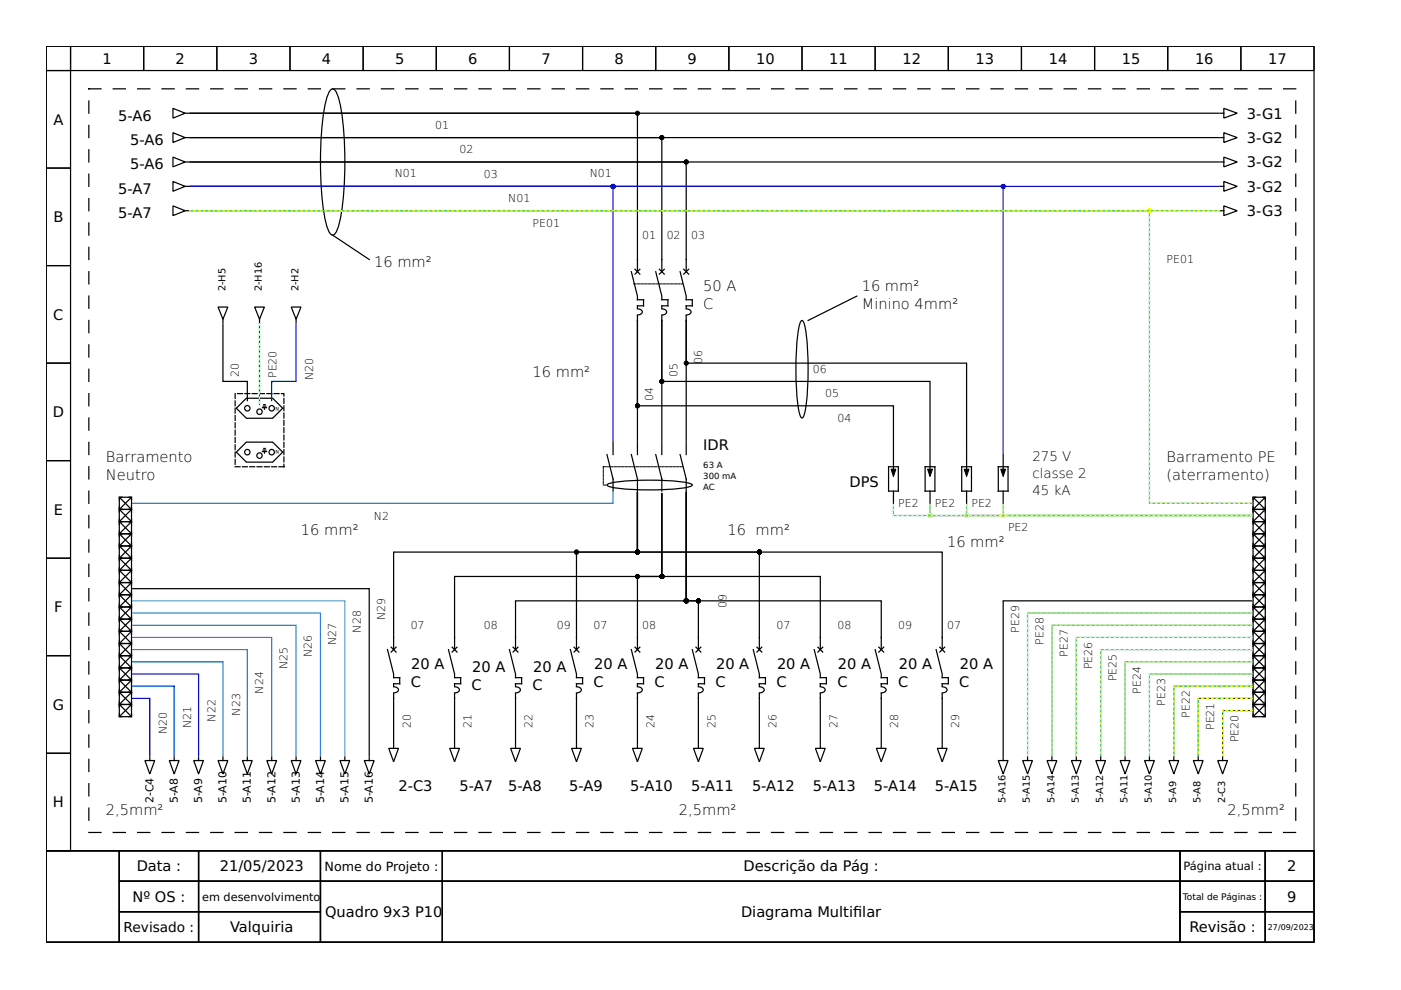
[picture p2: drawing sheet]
<svg xmlns="http://www.w3.org/2000/svg" width="297mm" height="210mm" viewBox="0 0 297 210" stroke-linecap="round" stroke-linejoin="round" font-family="sans-serif">
<g fill="none" stroke="#000" stroke-width=".26">
<path d="M9.8 9.8h268.8v170.6h-268.8zM9.8 9.8h5.2v5.2h-5.2zM9.8 15h5.2v20.6h-5.2zM15 9.8h15.5v5.2h-15.5zM30.5 9.8h15.5v5.2h-15.5zM46 9.8h15.5v5.2h-15.5zM61.5 9.8h15.5v5.2h-15.5zM70.2 19l.3-.2a2.18 2.18 0 0 1 1.2 1.9 67.3 67.3 0 0 1 1.1 20.9l-.8 5.5a5.2 5.2 0 0 1-1.1 2.6l-.4 .2a2.18 2.18 0 0 1-1.2-1.9 67.3 67.3 0 0 1-1.1-20.9l.9-5.5a5.2 5.2 0 0 1 1.1-2.6zM77 9.8h15.5v5.2h-15.5zM92.5 9.8h15.5v5.2h-15.5zM108 9.8h15.5v5.2h-15.5zM123.5 9.8h15.5v5.2h-15.5z"/>
<path d="M139 9.8h15.5v5.2h-15.5zM154.5 9.8h15.5v5.2h-15.5zM170 9.8h15.6v5.2h-15.6zM185.6 9.8h15.5v5.2h-15.5zM201.1 9.8h15.5v5.2h-15.5zM216.6 9.8h15.5v5.2h-15.5zM232.1 9.8h15.5v5.2h-15.5zM247.6 9.8h15.5v5.2h-15.5zM263.1 9.8h15.5v5.2h-15.5zM9.8 35.6h5.2v20.7h-5.2zM36.7 28.1l2.6 1.1-2.6 1zM36.7 38.5l2.6 1-2.6 1z"/>
<path d="M36.7 33.3l2.6 1-2.6 1.1zM36.7 23l2.6 1-2.6 1zM39.3 29.2h.7M39.3 24h.7M39.3 34.3h.7M39.3 39.5h.7M258.7 29.2h.8M258.7 24h.8M258.7 34.3h.8M258.7 39.5h.8M259.5 28.1l2.8 1.1-2.8 1zM259.5 23l2.8 1-2.8 1z"/>
<path d="M259.5 33.3l2.8 1-2.8 1.1zM259.5 38.5l2.8 1-2.8 1zM9.8 56.3h5.2v20.7h-5.2zM36.7 43.6l2.6 1.1-2.6 1zM39.3 44.7h.7M70.5 49.9l7.8 5.1M133.9 57.6l1.2 5.2v.8h1.3v1.2h-1.3v.6M134.6 57.1l1.1 1M135.1 55v2.6M135.7 57.1l-1.1 1M139 57.6l1.3 5.2v.8h1.3v1.2h-1.3v.6M139.8 57.1l1 1"/>
<path d="M140.3 55v2.6M140.8 57.1l-1 1M144.2 57.6l1.3 5.2v.8h1.3v1.2h-1.3v.6M145 57.1l1 1M145.5 55v2.6M146 57.1l-1 1M258.7 44.7h.8M259.5 43.6l2.8 1.1-2.8 1zM9.8 77h5.2v20.7h-5.2zM46.2 65.1h2.1l-1 2.6zM47.3 67.7v.8M54 65.1h2.1l-1.1 2.6z"/>
<path d="M55 67.7v.8M61.7 65.1h2.1l-1 2.6zM62.8 67.7v.8M135.1 65.5a.77 .77 0 0 1 1 .9l-.5 .3-.5 .1M135.1 66.9v1M140.3 65.5a.77 .77 0 0 1 1 .9l-.6 .3-.4 .1M140.3 66.9v1M145.5 65.5a.77 .77 0 0 1 .9 .9l-.5 .3-.4 .1M145.5 66.9v1M169.8 68.1l.2-.2a2.61 2.61 0 0 1 .8 2 63.2 63.2 0 0 1-.2 17.6l-.3 1-.3 .1a2.61 2.61 0 0 1-.7-2 63.2 63.2 0 0 1 .1-17.5zM181.7 62.8l-10.4 5.1M9.8 97.7h5.2v20.6h-5.2z"/>
<path d="M52.2 84.5l-2.1 2.1 2.1 2M52.2 93.8l-2.1 2.1 2.1 2M52.3 98h5.4M52.3 88.7h5.4M52.3 84.4h5.4M52.3 93.7h5.4M55.6 86.4h.9M55.6 95.7h.9M55.8 86.1h.6M55.8 95.4h.6M55.9 85.8h.3M55.9 95.1h.3"/>
<path d="M56.1 86.4v.4M56.1 95.7v.4M57.9 93.8l2 2.1-2 2M57.9 84.5l2 2.1-2 2M128.7 96.4l1.3 5.1v2.6M130 93.8v2.6M133.9 96.4l1.2 5.1v2.6M135.1 93.8v2.6M139 96.4l1.3 5.1v2.6M140.3 93.8v2.6M144.2 96.4l1.3 5.1v2.6M145.5 93.8v2.6"/>
<path d="M188.4 99h2.1v5.1h-2.1zM189.4 96.4v3.1M196.1 99h2.1v5.1h-2.1zM197.2 96.4v3.1M203.9 99h2.1v5.1h-2.1zM204.9 96.4v3.1M211.7 99h2v5.1h-2zM212.7 96.4v3.1M9.8 118.3h5.2v20.7h-5.2zM25.3 105.4h2.6v2.6h-2.6zM25.3 118.3h2.6v2.6h-2.6zM25.3 115.8h2.6v2.5h-2.6z"/>
<path d="M25.3 110.6h2.6v2.6h-2.6zM25.3 108h2.6v2.6h-2.6zM25.3 113.2h2.6v2.6h-2.6zM25.3 107.5v.5h.5h-.5v.6M25.3 117.8v.5h.5h-.5v.6M25.3 112.6v.6h.5h-.5v.5M25.3 110v.6h.5h-.5v.5M25.3 115.2v.6h.5h-.5v.5M25.4 105.5l2.4 2.4M25.4 118.4l2.4 2.4M25.4 115.9l2.4 2.4M25.4 110.7l2.4 2.4"/>
<path d="M25.4 108.1l2.4 2.4M25.4 113.3l2.4 2.4M25.8 105.4h-.5v.6M27.3 105.4h.6v.6M27.8 105.5l-2.4 2.4M27.8 118.4l-2.4 2.4M27.8 115.9l-2.4 2.4M27.8 110.7l-2.4 2.4M27.8 108.1l-2.4 2.4M27.8 113.3l-2.4 2.4M27.9 107.5v.5h-.6h.6v.6M27.9 117.8v.5h-.6h.6v.6"/>
<path d="M27.9 115.2v.6h-.6h.6v.5M27.9 110v.6h-.6h.6v.5M27.9 112.6v.6h-.6h.6v.5M128.8 102.7a33.4 33.4 0 0 1 10.4-.9 23.5 23.5 0 0 1 7.5 .9l.1 .1a6.3 6.3 0 0 1-3.7 .9 53.1 53.1 0 0 1-14-.5l-.4-.4zM135.1 104.4v12.7h64.7v20.6M135.1 104.4v12.7h25.9v20.6M135.1 104.4v12.7h-51.6v20.6M135.1 104.4v12.7h-12.9v20.6M189.4 104.1v2.6M197.2 104.1v2.6M204.9 104.1v2.6M212.7 104.1v2.6"/>
<path d="M265.7 118.3h2.6v2.6h-2.6zM265.7 105.4h2.6v2.6h-2.6zM265.7 108h2.6v2.6h-2.6zM265.7 113.2h2.6v2.6h-2.6zM265.7 115.8h2.6v2.5h-2.6zM265.7 110.6h2.6v2.6h-2.6zM265.7 117.8v.5h.5h-.5v.6M265.7 107.5v.5h.5h-.5v.6M265.7 110v.6h.5h-.5v.5M265.7 115.2v.6h.5h-.5v.5M265.7 112.6v.6h.5h-.5v.5M265.8 118.4l2.4 2.4"/>
<path d="M265.8 105.5l2.4 2.4M265.8 108.1l2.4 2.4M265.8 113.3l2.4 2.4M265.8 115.9l2.4 2.4M265.8 110.7l2.4 2.4M266.2 105.4h-.5v.6M267.7 105.4h.6v.6M268.2 118.4l-2.4 2.4M268.2 105.5l-2.4 2.4M268.2 108.1l-2.4 2.4M268.2 113.3l-2.4 2.4M268.2 115.9l-2.4 2.4"/>
<path d="M268.2 110.7l-2.4 2.4M268.3 117.8v.5h-.6h.6v.6M268.3 107.5v.5h-.6h.6v.6M268.3 112.6v.6h-.6h.6v.5M268.3 115.2v.6h-.6h.6v.5M268.3 110v.6h-.6h.6v.5M9.8 139h5.2v20.7h-5.2zM25.3 120.9h2.6v2.6h-2.6zM25.3 133.9h2.6v2.5h-2.6zM25.3 131.3h2.6v2.6h-2.6zM25.3 126.1h2.6v2.6h-2.6zM25.3 123.5h2.6v2.6h-2.6z"/>
<path d="M25.3 128.7h2.6v2.6h-2.6zM25.3 136.4h2.6v2.6h-2.6zM25.3 139h2.6v2.6h-2.6zM25.3 123v.5h.5h-.5v.6M25.3 120.4v.5h.5h-.5v.6M25.3 135.9v.5h.5h-.5v.6M25.3 133.3v.6h.5h-.5v.5M25.3 128.1v.6h.5h-.5v.5M25.3 125.6v.5h.5h-.5v.6M25.3 130.7v.6h.5h-.5v.5M25.3 138.5v.5h.5h-.5v.6M25.4 121l2.4 2.4"/>
<path d="M25.4 133.9l2.4 2.4M25.4 131.4l2.4 2.4M25.4 126.2l2.4 2.4M25.4 123.6l2.4 2.4M25.4 128.8l2.4 2.4M25.4 136.5l2.4 2.4M25.4 139.1l2.4 2.4M27.8 121l-2.4 2.4M27.8 133.9l-2.4 2.4M27.8 131.4l-2.4 2.4M27.8 126.2l-2.4 2.4M27.8 123.6l-2.4 2.4"/>
<path d="M27.8 128.8l-2.4 2.4M27.8 136.5l-2.4 2.4M27.8 139.1l-2.4 2.4M27.9 120.4v.5h-.6h.6v.6M27.9 123v.5h-.6h.6v.6M27.9 133.3v.6h-.6h.6v.5M27.9 130.7v.6h-.6h.6v.5M27.9 125.6v.5h-.6h.6v.6M27.9 135.9v.5h-.6h.6v.6M27.9 128.1v.6h-.6h.6v.5M27.9 138.5v.5h-.6h.6v.6M28.1 124.8h50.2v35.4"/>
<path d="M82.2 137.7l1.3 5.2v.8h1.2v1.3h-1.2v.5M82.9 137.2l1.1 1.1M84 137.2l-1.1 1.1M95.1 137.7l1.3 5.2v.8h1.3v1.3h-1.3v.5M95.9 137.2l1 1.1M96.4 135.1v2.6M96.9 137.2l-1 1.1M108 137.7l1.3 5.2v.8h1.3v1.3h-1.3v.5M108.8 137.2l1 1.1M109.3 135.1v2.6M109.8 137.2l-1 1.1M120.9 137.7l1.3 5.2v.8h1.3v1.3h-1.3v.5"/>
<path d="M121.7 137.2l1 1.1M122.7 137.2l-1 1.1M133.9 137.7l1.2 5.2v.8h1.3v1.3h-1.3v.5M134.6 137.2l1.1 1.1M135.1 137.7v-15.5h5.2v-17.6v17.6h33.6v15.5M135.7 137.2l-1.1 1.1M146.8 137.7l1.3 5.2v.8h1.3v1.3h-1.3v.5M147.6 137.2l1 1.1M148.1 137.7v-10.3h-2.6v-23v23h41.3v10.3M148.6 137.2l-1 1.1M159.7 137.7l1.3 5.2v.8h1.3v1.3h-1.3v.5M160.5 137.2l1 1.1"/>
<path d="M161.5 137.2l-1 1.1M172.6 137.7l1.3 5.2v.8h1.3v1.3h-1.3v.5M173.4 137.2l1 1.1M174.4 137.2l-1 1.1M185.6 137.7l1.2 5.2v.8h1.3v1.3h-1.3v.5M186.3 137.2l1.1 1.1M187.4 137.2l-1.1 1.1M198.5 137.7l1.3 5.2v.8h1.3v1.3h-1.3v.5M199.2 137.2l1.1 1.1M200.3 137.2l-1.1 1.1M265.4 127.4h-52.7v32.8M265.7 133.9h2.6v2.5h-2.6z"/>
<path d="M265.7 120.9h2.6v2.6h-2.6zM265.7 123.5h2.6v2.6h-2.6zM265.7 128.7h2.6v2.6h-2.6zM265.7 131.3h2.6v2.6h-2.6zM265.7 126.1h2.6v2.6h-2.6zM265.7 136.4h2.6v2.6h-2.6zM265.7 139h2.6v2.6h-2.6zM265.7 135.9v.5h.5h-.5v.6M265.7 133.3v.6h.5h-.5v.5M265.7 123v.5h.5h-.5v.6M265.7 125.6v.5h.5h-.5v.6M265.7 130.7v.6h.5h-.5v.5"/>
<path d="M265.7 120.4v.5h.5h-.5v.6M265.7 128.1v.6h.5h-.5v.5M265.7 138.5v.5h.5h-.5v.6M265.8 133.9l2.4 2.4M265.8 121l2.4 2.4M265.8 123.6l2.4 2.4M265.8 128.8l2.4 2.4M265.8 131.4l2.4 2.4M265.8 126.2l2.4 2.4M265.8 136.5l2.4 2.4M265.8 139.1l2.4 2.4M268.2 133.9l-2.4 2.4"/>
<path d="M268.2 121l-2.4 2.4M268.2 123.6l-2.4 2.4M268.2 128.8l-2.4 2.4M268.2 131.4l-2.4 2.4M268.2 126.2l-2.4 2.4M268.2 136.5l-2.4 2.4M268.2 139.1l-2.4 2.4M268.3 133.3v.6h-.6h.6v.5M268.3 135.9v.5h-.6h.6v.6M268.3 120.4v.5h-.6h.6v.6M268.3 123v.5h-.6h.6v.6M268.3 128.1v.6h-.6h.6v.5"/>
<path d="M268.3 130.7v.6h-.6h.6v.5M268.3 125.6v.5h-.6h.6v.6M268.3 138.5v.5h-.6h.6v.6M9.8 159.7h5.2v20.7h-5.2zM25.3 149.4h2.6v2.5h-2.6zM25.3 146.8h2.6v2.6h-2.6zM25.3 141.6h2.6v2.6h-2.6zM25.3 144.2h2.6v2.6h-2.6zM25.3 151.4v.5h.5M25.3 148.8v.6h.5h-.5v.5M25.3 143.6v.6h.5h-.5v.5M25.3 141.1v.5h.5h-.5v.6"/>
<path d="M25.3 146.2v.6h.5h-.5v.5M25.4 149.5l2.4 2.4M25.4 146.9l2.4 2.4M25.4 141.7l2.4 2.4M25.4 144.3l2.4 2.4M27.8 149.5l-2.4 2.4M27.8 146.9l-2.4 2.4M27.8 141.7l-2.4 2.4M27.8 144.3l-2.4 2.4M27.9 148.8v.6h-.6h.6v.5M27.9 146.2v.6h-.6h.6v.5M27.9 141.1v.5h-.6h.6v.6"/>
<path d="M27.9 151.4v.5h-.6M27.9 143.6v.6h-.6h.6v.5M82.4 158.7h2.1l-1 2.8zM83.5 145.6a.77 .77 0 0 1 .9 .9l-.5 .4h-.4M83.5 147v1.1M83.5 157.9v.8M95.3 158.7h2.1l-1 2.8zM96.4 145.6a.77 .77 0 0 1 .9 .9l-.5 .4h-.4M96.4 147v1.1M96.4 157.9v.8M108.3 158.7h2l-1 2.8zM109.3 145.6a.77 .77 0 0 1 1 .9l-.6 .4h-.4"/>
<path d="M109.3 147v1.1M109.3 157.9v.8M121.2 158.7h2.1l-1.1 2.8zM122.2 145.6a.77 .77 0 0 1 1 .9l-.6 .4h-.4M122.2 147v1.1M122.2 157.9v.8M134.1 158.7h2.1l-1.1 2.8zM135.1 145.6a.77 .77 0 0 1 1 .9l-.5 .4h-.5M135.1 147v1.1M135.1 157.9v.8M147 158.7h2.1l-1 2.8zM148.1 145.6a.77 .77 0 0 1 .9 .9l-.5 .4h-.4"/>
<path d="M148.1 147v10.6M148.1 157.9v.8M160 158.7h2l-1 2.8zM161 145.6a.77 .77 0 0 1 .9 .9l-.5 .4h-.4M161 147v10.6M161 157.9v.8M172.9 158.7h2.1l-1.1 2.8zM173.9 145.6a.77 .77 0 0 1 1 .9l-.6 .4h-.4M173.9 147v10.6M173.9 157.9v.8M185.8 158.7h2.1l-1.1 2.8zM186.8 145.6a.77 .77 0 0 1 1 .9l-.6 .4h-.4"/>
<path d="M186.8 147v10.6M186.8 157.9v.8M198.7 158.7h2.1l-1 2.8zM199.8 145.6a.77 .77 0 0 1 .9 .9l-.5 .4h-.4M199.8 147v10.6M199.8 157.9v.8M265.7 149.4h2.6v2.5h-2.6zM265.7 144.2h2.6v2.6h-2.6zM265.7 146.8h2.6v2.6h-2.6zM265.7 141.6h2.6v2.6h-2.6zM265.7 151.4v.5h.5M265.7 148.8v.6h.5h-.5v.5"/>
<path d="M265.7 141.1v.5h.5h-.5v.6M265.7 146.2v.6h.5h-.5v.5M265.7 143.6v.6h.5h-.5v.5M265.8 149.5l2.4 2.4M265.8 144.3l2.4 2.4M265.8 146.9l2.4 2.4M265.8 141.7l2.4 2.4M268.2 149.5l-2.4 2.4M268.2 144.3l-2.4 2.4M268.2 146.9l-2.4 2.4M268.2 141.7l-2.4 2.4M268.3 148.8v.6h-.6h.6v.5"/>
<path d="M268.3 151.4v.5h-.6M268.3 143.6v.6h-.6h.6v.5M268.3 146.2v.6h-.6h.6v.5M268.3 141.1v.5h-.6h.6v.6M30.7 161.3h2.1l-1 2.8zM31.8 160.5v.8M35.9 161.3h2.1l-1.1 2.8zM36.9 160.5v.8M41.1 161.3h2l-1 2.8zM42.1 160.5v.8M46.2 161.3h2.1l-1 2.8zM47.3 160.5v.8"/>
<path d="M51.4 161.3h2.1l-1.1 2.8zM52.4 160.5v.8M56.6 161.3h2l-1 2.8zM57.6 160.5v.8M61.7 161.3h2.1l-1 2.8zM62.8 160.5v.8M66.9 161.3h2.1l-1.1 2.8zM67.9 160.5v.8M72.1 161.3h2l-1 2.8zM73.1 160.5v.8M77.3 161.3h2l-1 2.8zM78.3 160.5v.8"/>
<path d="M211.7 161.3h2l-1 2.8zM212.7 160.5v.8M216.8 161.3h2.1l-1 2.8zM217.9 160.5v.8M222 161.3h2.1l-1.1 2.8zM223 160.5v.8M227.2 161.3h2l-1 2.8zM228.2 160.5v.8M232.3 161.3h2.1l-1 2.8zM233.4 160.5v.8M237.5 161.3h2.1l-1.1 2.8zM238.5 160.5v.8"/>
<path d="M242.7 161.3h2l-1 2.8zM243.7 160.5v.8M247.8 161.3h2.1l-1 2.8zM248.9 160.5v.8M253 161.3h2.1l-1.1 2.8zM254 160.5v.8M258.2 161.3h2l-1 2.8zM259.2 160.5v.8M9.8 180.4h268.8v19.4h-268.8zM9.8 180.4h15.5v19.4h-15.5zM25.3 180.4h16.8v6.4h-16.8zM25.3 186.8h16.8v6.5h-16.8z"/>
<path d="M25.3 193.3h16.8v6.5h-16.8zM42.1 180.4h25.8v6.4h-25.8zM42.1 186.8h25.8v6.5h-25.8zM42.1 193.3h25.8v6.5h-25.8zM67.9 180.4h25.9v6.4h-25.9zM67.9 186.8h25.9v13h-25.9zM93.8 180.4h156.4v6.4h-156.4zM93.8 186.8h156.4v13h-156.4zM250.2 180.4h18.1v6.4h-18.1zM250.2 186.8h18.1v6.5h-18.1zM250.2 193.3h18.1v6.5h-18.1zM268.3 180.4h10.3v6.4h-10.3z"/>
<path d="M268.3 186.8h10.3v6.5h-10.3zM268.3 193.3h10.3v6.5h-10.3z"/>
<circle cx="52.4" cy="86.6" r=".58"/>
<circle cx="52.4" cy="95.9" r=".58"/>
<circle cx="55" cy="87.3" r=".58"/>
<circle cx="55" cy="96.6" r=".58"/>
<circle cx="57.6" cy="86.6" r=".58"/>
<circle cx="57.6" cy="95.9" r=".58"/>
</g>
<path d="M18.8 18.8h255.9v157.7h-255.9z" fill="none" stroke="#000" stroke-width=".26" stroke-dasharray="2.6 2.6"/>
<path d="M188.9 99.5h1l-.5 1.5zM196.7 99.5h1l-.5 1.5zM204.4 99.5h1.1l-.6 1.5zM212.2 99.5h1l-.5 1.5z" fill="#000" stroke="#000" stroke-width=".21"/>
<path d="M134.4 60.2h10.3M127.9 99h16.8M127.9 99v3.8M128.4 102.8h-.5" fill="none" stroke="#000" stroke-width=".21" stroke-dasharray=".5 .3"/>
<path d="M49.9 83.5h10.3v15.5h-10.3z" fill="none" stroke="#000" stroke-width=".26" stroke-dasharray="1 .5"/>
<g fill="#000" stroke="#000" stroke-width=".26">
<circle cx="122.2" cy="117.1" r=".39"/>
<circle cx="135.1" cy="117.1" r=".39"/>
<circle cx="161" cy="117.1" r=".39"/>
<circle cx="135.1" cy="122.2" r=".39"/>
<circle cx="140.3" cy="122.2" r=".39"/>
<circle cx="145.5" cy="127.4" r=".39"/>
<circle cx="148.1" cy="127.4" r=".39"/>
</g>
<path d="M28.1 127.4h45v32.8M28.1 132.6h34.7v27.6M28.1 130h39.8v30.2M28.1 137.7h24.3v22.5M28.1 135.1h29.5v25.1" fill="none" stroke="#3584e4" stroke-width=".26"/>
<path d="M265.4 130h-47.5v30.2M265.4 132.6h-42.4v27.6M265.4 135.1h-37.2v25.1M265.4 137.7h-32v22.5M265.4 140.3h-26.9v19.9" fill="none" stroke="#33d17a" stroke-width=".26"/>
<path d="M197.2 107v2.3h68.2M265.4 130h-47.5v30.2M265.4 132.6h-42.4v27.6M265.4 135.1h-37.2v25.1M265.4 137.7h-32v22.5M265.4 140.3h-26.9v19.9" fill="none" stroke="#f9f06b" stroke-width=".26" stroke-dasharray=".3 .8"/>
<path d="M197.2 107v2.3h68.2" fill="none" stroke="#2ec27e" stroke-width=".26"/>
<circle cx="197.2" cy="109.3" r=".39" fill="#2ec27e" stroke="#f9f06b" stroke-width=".26"/>
<path d="M40.3 29.2h218.1M40.3 34.3h105.2v20.7M140.3 67.9v13h56.9v15.2M145.5 104.4v23h-36.2v7.7M135.1 148.1v9.5" fill="none" stroke="#000" stroke-width=".26"/>
<path d="M40.3 39.5h172.4v56.6" fill="none" stroke="#00f" stroke-width=".26"/>
<circle cx="212.7" cy="39.5" r=".39" fill="#00f" stroke="#00f" stroke-width=".26"/>
<path d="M40.3 44.7h203.4v62h21.7M189.4 107v2.3h76" fill="none" stroke="#2ec27e" stroke-width=".26"/>
<path d="M189.4 107v2.3h76" fill="none" stroke="#f9f06b" stroke-width=".26" stroke-dasharray=".3 .8"/>
<g fill="#000" stroke="#000" stroke-width=".26">
<circle cx="145.5" cy="34.3" r=".39"/>
<circle cx="140.3" cy="80.9" r=".39"/>
<circle cx="145.5" cy="127.4" r=".39"/>
</g>
<path d="M40.3 44.7h203.4v62h21.7" fill="none" stroke="#ff0" stroke-width=".26" stroke-dasharray=".3 .8"/>
<circle cx="243.7" cy="44.7" r=".39" fill="#2ec27e" stroke="#ff0" stroke-width=".26"/>
<path d="M130 104.4v2.3h-101.9" fill="none" stroke="#1c71d8" stroke-width=".26"/>
<path d="M204.9 107v2.3h60.5" fill="none" stroke="#2ec27e" stroke-width=".26"/>
<path d="M204.9 107v2.3h60.5" fill="none" stroke="#f9f06b" stroke-width=".26" stroke-dasharray=".3 .8"/>
<circle cx="204.9" cy="109.3" r=".39" fill="#2ec27e" stroke="#f9f06b" stroke-width=".26"/>
<path d="M40.3 29.2h100v25.8M140.3 67.9v25.6M145.5 93.5v-25.6v9.1h59.4v19.1M140.3 104.6v17.6h-43.9v12.9" fill="none" stroke="#000" stroke-width=".26"/>
<g fill="#000" stroke="#000" stroke-width=".26">
<circle cx="140.3" cy="29.2" r=".39"/>
<circle cx="145.5" cy="77" r=".39"/>
<circle cx="140.3" cy="122.2" r=".39"/>
</g>
<path d="M265.4 148.1h-11.4v12.1M265.4 150.7h-6.2v9.5" fill="none" stroke="#0a0" stroke-width=".26"/>
<path d="M265.4 148.1h-11.4v12.1M265.4 150.7h-6.2v9.5" fill="none" stroke="#ff0" stroke-width=".26" stroke-dasharray=".3 .8"/>
<path d="M212.7 107v2.3h52.7M265.4 142.9h-21.7v17.3" fill="none" stroke="#2ec27e" stroke-width=".26"/>
<path d="M212.7 107v2.3h52.7M265.4 142.9h-21.7v17.3" fill="none" stroke="#f9f06b" stroke-width=".26" stroke-dasharray=".3 .8"/>
<path d="M40.3 39.5h89.7v54" fill="none" stroke="#00f" stroke-width=".26"/>
<circle cx="130" cy="39.5" r=".39" fill="#00f" stroke="#00f" stroke-width=".26"/>
<circle cx="212.7" cy="109.3" r=".39" fill="#2ec27e" stroke="#f9f06b" stroke-width=".26"/>
<path d="M40.3 34.3h218.1M258.4 24h-218.1h94.8v31M47.3 68.7v12.2h5.1v4M135.1 93.5v-25.6v18.1h54.3v10.1M83.5 148.1v9.5M96.4 148.1v9.5M109.3 148.1v9.5M122.2 148.1v9.5" fill="none" stroke="#000" stroke-width=".26"/>
<g fill="#000" stroke="#000" stroke-width=".26">
<circle cx="135.1" cy="24" r=".39"/>
<circle cx="135.1" cy="86" r=".39"/>
</g>
<path d="M55 68.7v17.1M265.4 145.5h-16.5v14.7" fill="none" stroke="#0a0" stroke-width=".26"/>
<path d="M258.4 44.7h-218.1M55 68.7v17.1M265.4 145.5h-16.5v14.7" fill="none" stroke="#ff0" stroke-width=".26" stroke-dasharray=".3 .8"/>
<path d="M40.3 39.5h218.1M62.8 68.7v12.2h-5.2v4M28.1 145.5h8.8v14.7M28.1 148.1h3.7v12.1M28.1 142.9h14v17.3" fill="none" stroke="#00f" stroke-width=".26"/>
<path d="M40.3 44.7h218.1" fill="none" stroke="#2ec27e" stroke-width=".26"/>
<path d="M28.1 140.3h19.2v19.9" fill="none" stroke="#1c71d8" stroke-width=".26"/>
<g font-size="3.1">
<text x="21.7" y="13.5">1</text>
<text x="37.2" y="13.5">2</text>
<text x="52.7" y="13.5">3</text>
<text x="68.3" y="13.5">4</text>
<text x="83.8" y="13.5">5</text>
<text x="99.3" y="13.5">6</text>
<text x="114.8" y="13.5">7</text>
<text x="130.3" y="13.5">8</text>
<text x="145.8" y="13.5">9</text>
<text x="160.3" y="13.5">10</text>
<text x="175.8" y="13.5">11</text>
<text x="191.3" y="13.5">12</text>
<text x="206.8" y="13.5">13</text>
<text x="222.4" y="13.5">14</text>
<text x="237.9" y="13.5">15</text>
<text x="253.4" y="13.5">16</text>
<text x="268.9" y="13.5">17</text>
<text x="11.3" y="26.5">A</text>
<text x="25" y="25.6">5-A6</text>
<text x="264.4" y="25.2">3-G1</text>
<text x="27.6" y="30.7">5-A6</text>
<text x="27.6" y="35.9">5-A6</text>
<text x="264.4" y="30.3">3-G2</text>
<text x="264.4" y="35.5">3-G2</text>
<text x="25" y="41.1">5-A7</text>
<text x="264.4" y="40.7">3-G2</text>
<text x="11.3" y="47.1">B</text>
<text x="25" y="46.2">5-A7</text>
<text x="264.4" y="45.8">3-G3</text>
<text x="79.3" y="56.6">16 mm²</text>
<text x="149.1" y="61.7">50 A</text>
<text x="149.1" y="65.6">C</text>
<text x="182.7" y="61.7">16 mm²</text>
<text x="182.7" y="65.6">Minino 4mm²</text>
<text x="11.3" y="67.8">C</text>
<text x="112.9" y="79.8">16 mm²</text>
<text x="11.2" y="88.5">D</text>
<text x="149.1" y="95.3">IDR</text>
<text x="22.5" y="97.9">Barramento</text>
<text x="22.5" y="101.8">Neutro</text>
<text x="247.3" y="97.9">Barramento PE</text>
<text x="247.3" y="101.8">(aterramento)</text>
<text x="180.1" y="103.4">DPS</text>
<text x="11.4" y="109.2">E</text>
<text x="63.8" y="113.4">16 mm²</text>
<text x="154.3" y="113.4">16 mm²</text>
<text x="200.8" y="116">16 mm²</text>
<text x="11.5" y="129.8">F</text>
<text x="87.2" y="141.9">20 A</text>
<text x="100.1" y="142.5">20 A</text>
<text x="113" y="142.5">20 A</text>
<text x="126" y="141.9">20 A</text>
<text x="138.9" y="141.9">20 A</text>
<text x="151.8" y="141.9">20 A</text>
<text x="164.7" y="141.9">20 A</text>
<text x="177.7" y="141.9">20 A</text>
<text x="190.6" y="141.9">20 A</text>
<text x="203.5" y="141.9">20 A</text>
<text x="87.1" y="145.7">C</text>
<text x="100" y="146.4">C</text>
<text x="112.9" y="146.4">C</text>
<text x="125.8" y="145.7">C</text>
<text x="138.8" y="145.7">C</text>
<text x="151.7" y="145.7">C</text>
<text x="164.6" y="145.7">C</text>
<text x="177.5" y="145.7">C</text>
<text x="190.5" y="145.7">C</text>
<text x="203.4" y="145.7">C</text>
<text x="11.2" y="150.5">G</text>
<text x="84.5" y="167.7">2-C3</text>
<text x="97.4" y="167.7">5-A7</text>
<text x="107.8" y="167.7">5-A8</text>
<text x="120.7" y="167.7">5-A9</text>
<text x="133.6" y="167.7">5-A10</text>
<text x="146.5" y="167.7">5-A11</text>
<text x="159.4" y="167.7">5-A12</text>
<text x="172.4" y="167.7">5-A13</text>
<text x="185.3" y="167.7">5-A14</text>
<text x="198.2" y="167.7">5-A15</text>
<text x="11.2" y="171.2">H</text>
<text x="22.5" y="172.9">2,5mm²</text>
<text x="143.9" y="172.9">2,5mm²</text>
<text x="260.2" y="172.9">2,5mm²</text>
<text x="29" y="184.8">Data :</text>
<text x="46.6" y="184.8">21/05/2023</text>
<text x="157.6" y="184.8">Descrição da Pág :</text>
<text x="272.9" y="184.8">2</text>
<text x="28.1" y="191.2">Nº OS :</text>
<text x="272.9" y="191.2">9</text>
<text x="48.8" y="197.7">Valquiria</text>
<text x="68.9" y="194.5">Quadro 9x3 P10</text>
<text x="157.1" y="194.5">Diagrama Multiflar</text>
<text x="180.9" y="194.5">i</text>
<text x="252.2" y="197.7">Revisão :</text>
</g>
<text font-size="2.9" x="26.2" y="197.6">Revisado :</text>
<g font-size="2.8">
<text x="218.9" y="97.7">275 V</text>
<text x="218.9" y="101.3">classe 2</text>
<text x="218.9" y="104.9">45 kA</text>
</g>
<text font-size="2.7" x="68.8" y="184.6">Nome do Projeto :</text>
<g font-size="2.4">
<text x="250.9" y="184.5">Página atual :</text>
<text x="42.9" y="191">em desenvolvimento</text>
</g>
<g font-size="2.3">
<text x="92.2" y="27.4">01</text>
<text x="97.4" y="32.5">02</text>
<text x="83.7" y="37.4">N01</text>
<text x="102.6" y="37.7">03</text>
<text x="125" y="37.4">N01</text>
<text x="107.8" y="42.9">N01</text>
<text x="112.9" y="48">PE01</text>
<text x="136.2" y="50.6">01</text>
<text x="141.4" y="50.6">02</text>
<text x="146.5" y="50.6">03</text>
<text x="247.3" y="55.8">PE01</text>
<text x="148.8" y="77.3" transform="rotate(-90 148.8 77.3)">06</text>
<text x="50.6" y="79.8" transform="rotate(-90 50.6 79.8)">20</text>
<text x="58.6" y="80.2" transform="rotate(-90 58.6 80.2)">PE20</text>
<text x="66.4" y="80.6" transform="rotate(-90 66.4 80.6)">N20</text>
<text x="143.7" y="79.8" transform="rotate(-90 143.7 79.8)">05</text>
<text x="172.4" y="79.1">06</text>
<text x="138.5" y="85" transform="rotate(-90 138.5 85)">04</text>
<text x="175" y="84.2">05</text>
<text x="177.5" y="89.4">04</text>
<text x="190.5" y="107.5">PE2</text>
<text x="198.2" y="107.5">PE2</text>
<text x="206" y="107.5">PE2</text>
<text x="79.3" y="110.3">N2</text>
<text x="213.7" y="112.7">PE2</text>
<text x="81.6" y="131.5" transform="rotate(-90 81.6 131.5)">N29</text>
<text x="154" y="128.9" transform="rotate(-90 154 128.9)">09</text>
<text x="71.3" y="136.7" transform="rotate(-90 71.3 136.7)">N27</text>
<text x="76.5" y="134.1" transform="rotate(-90 76.5 134.1)">N28</text>
<text x="87.1" y="133.3">07</text>
<text x="102.6" y="133.3">08</text>
<text x="118.1" y="133.3">09</text>
<text x="125.8" y="133.3">07</text>
<text x="136.2" y="133.3">08</text>
<text x="164.6" y="133.3">07</text>
<text x="177.5" y="133.3">08</text>
<text x="190.5" y="133.3">09</text>
<text x="200.8" y="133.3">07</text>
<text x="216.1" y="134.1" transform="rotate(-90 216.1 134.1)">PE29</text>
<text x="221.2" y="136.7" transform="rotate(-90 221.2 136.7)">PE28</text>
<text x="61" y="141.9" transform="rotate(-90 61 141.9)">N25</text>
<text x="66.1" y="139.3" transform="rotate(-90 66.1 139.3)">N26</text>
<text x="226.4" y="139.3" transform="rotate(-90 226.4 139.3)">PE27</text>
<text x="231.6" y="141.9" transform="rotate(-90 231.6 141.9)">PE26</text>
<text x="55.8" y="147" transform="rotate(-90 55.8 147)">N24</text>
<text x="236.7" y="144.5" transform="rotate(-90 236.7 144.5)">PE25</text>
<text x="241.9" y="147" transform="rotate(-90 241.9 147)">PE24</text>
<text x="247.1" y="149.6" transform="rotate(-90 247.1 149.6)">PE23</text>
<text x="35.4" y="155.6" transform="rotate(-90 35.4 155.6)">N20</text>
<text x="40.5" y="154.3" transform="rotate(-90 40.5 154.3)">N21</text>
<text x="45.7" y="153" transform="rotate(-90 45.7 153)">N22</text>
<text x="50.9" y="151.7" transform="rotate(-90 50.9 151.7)">N23</text>
<text x="87.1" y="154.3" transform="rotate(-90 87.1 154.3)">20</text>
<text x="100" y="154.3" transform="rotate(-90 100 154.3)">21</text>
<text x="112.9" y="154.3" transform="rotate(-90 112.9 154.3)">22</text>
<text x="125.8" y="154.3" transform="rotate(-90 125.8 154.3)">23</text>
<text x="138.8" y="154.3" transform="rotate(-90 138.8 154.3)">24</text>
<text x="151.7" y="154.3" transform="rotate(-90 151.7 154.3)">25</text>
<text x="164.6" y="154.3" transform="rotate(-90 164.6 154.3)">26</text>
<text x="177.5" y="154.3" transform="rotate(-90 177.5 154.3)">27</text>
<text x="190.5" y="154.3" transform="rotate(-90 190.5 154.3)">28</text>
<text x="203.4" y="154.3" transform="rotate(-90 203.4 154.3)">29</text>
<text x="252.2" y="152.2" transform="rotate(-90 252.2 152.2)">PE22</text>
<text x="257.4" y="154.8" transform="rotate(-90 257.4 154.8)">PE21</text>
<text x="262.6" y="157.4" transform="rotate(-90 262.6 157.4)">PE20</text>
<text x="32.5" y="170.3" transform="rotate(-90 32.5 170.3)">2-C4</text>
<text x="37.7" y="170.3" transform="rotate(-90 37.7 170.3)">5-A8</text>
<text x="42.9" y="170.3" transform="rotate(-90 42.9 170.3)">5-A9</text>
<text x="48" y="170.3" transform="rotate(-90 48 170.3)">5-A10</text>
<text x="53.2" y="170.3" transform="rotate(-90 53.2 170.3)">5-A11</text>
<text x="58.4" y="170.3" transform="rotate(-90 58.4 170.3)">5-A12</text>
<text x="63.6" y="170.3" transform="rotate(-90 63.6 170.3)">5-A13</text>
<text x="68.7" y="170.3" transform="rotate(-90 68.7 170.3)">5-A14</text>
<text x="73.9" y="170.3" transform="rotate(-90 73.9 170.3)">5-A15</text>
<text x="79.1" y="170.3" transform="rotate(-90 79.1 170.3)">5-A16</text>
</g>
<g font-size="2.1">
<text x="47.8" y="61.7" transform="rotate(-90 47.8 61.7)">2-H5</text>
<text x="55.5" y="61.7" transform="rotate(-90 55.5 61.7)">2-H16</text>
<text x="63.3" y="61.7" transform="rotate(-90 63.3 61.7)">2-H2</text>
<text x="213.2" y="170.3" transform="rotate(-90 213.2 170.3)">5-A16</text>
<text x="218.4" y="170.3" transform="rotate(-90 218.4 170.3)">5-A15</text>
<text x="223.5" y="170.3" transform="rotate(-90 223.5 170.3)">5-A14</text>
<text x="228.7" y="170.3" transform="rotate(-90 228.7 170.3)">5-A13</text>
<text x="233.9" y="170.3" transform="rotate(-90 233.9 170.3)">5-A12</text>
<text x="239.1" y="170.3" transform="rotate(-90 239.1 170.3)">5-A11</text>
<text x="244.2" y="170.3" transform="rotate(-90 244.2 170.3)">5-A10</text>
<text x="249.4" y="170.3" transform="rotate(-90 249.4 170.3)">5-A9</text>
<text x="254.6" y="170.3" transform="rotate(-90 254.6 170.3)">5-A8</text>
<text x="259.7" y="170.3" transform="rotate(-90 259.7 170.3)">2-C3</text>
</g>
<text font-size="1.9" x="250.8" y="190.8">Total de Páginas :</text>
<g font-size="1.8">
<text x="149.1" y="99.2">63 A</text>
<text x="149.1" y="101.5">300 mA</text>
<text x="149.1" y="103.9">AC</text>
</g>
<text font-size="1.7" x="268.8" y="197.2">27/09/2023</text>
<g font-size="1">
<text x="59.2" y="86.3" transform="rotate(-180 59.2 86.3)">N</text>
<text x="59.2" y="95.3" transform="rotate(-180 59.2 95.3)">N</text>
</g>
</svg>
